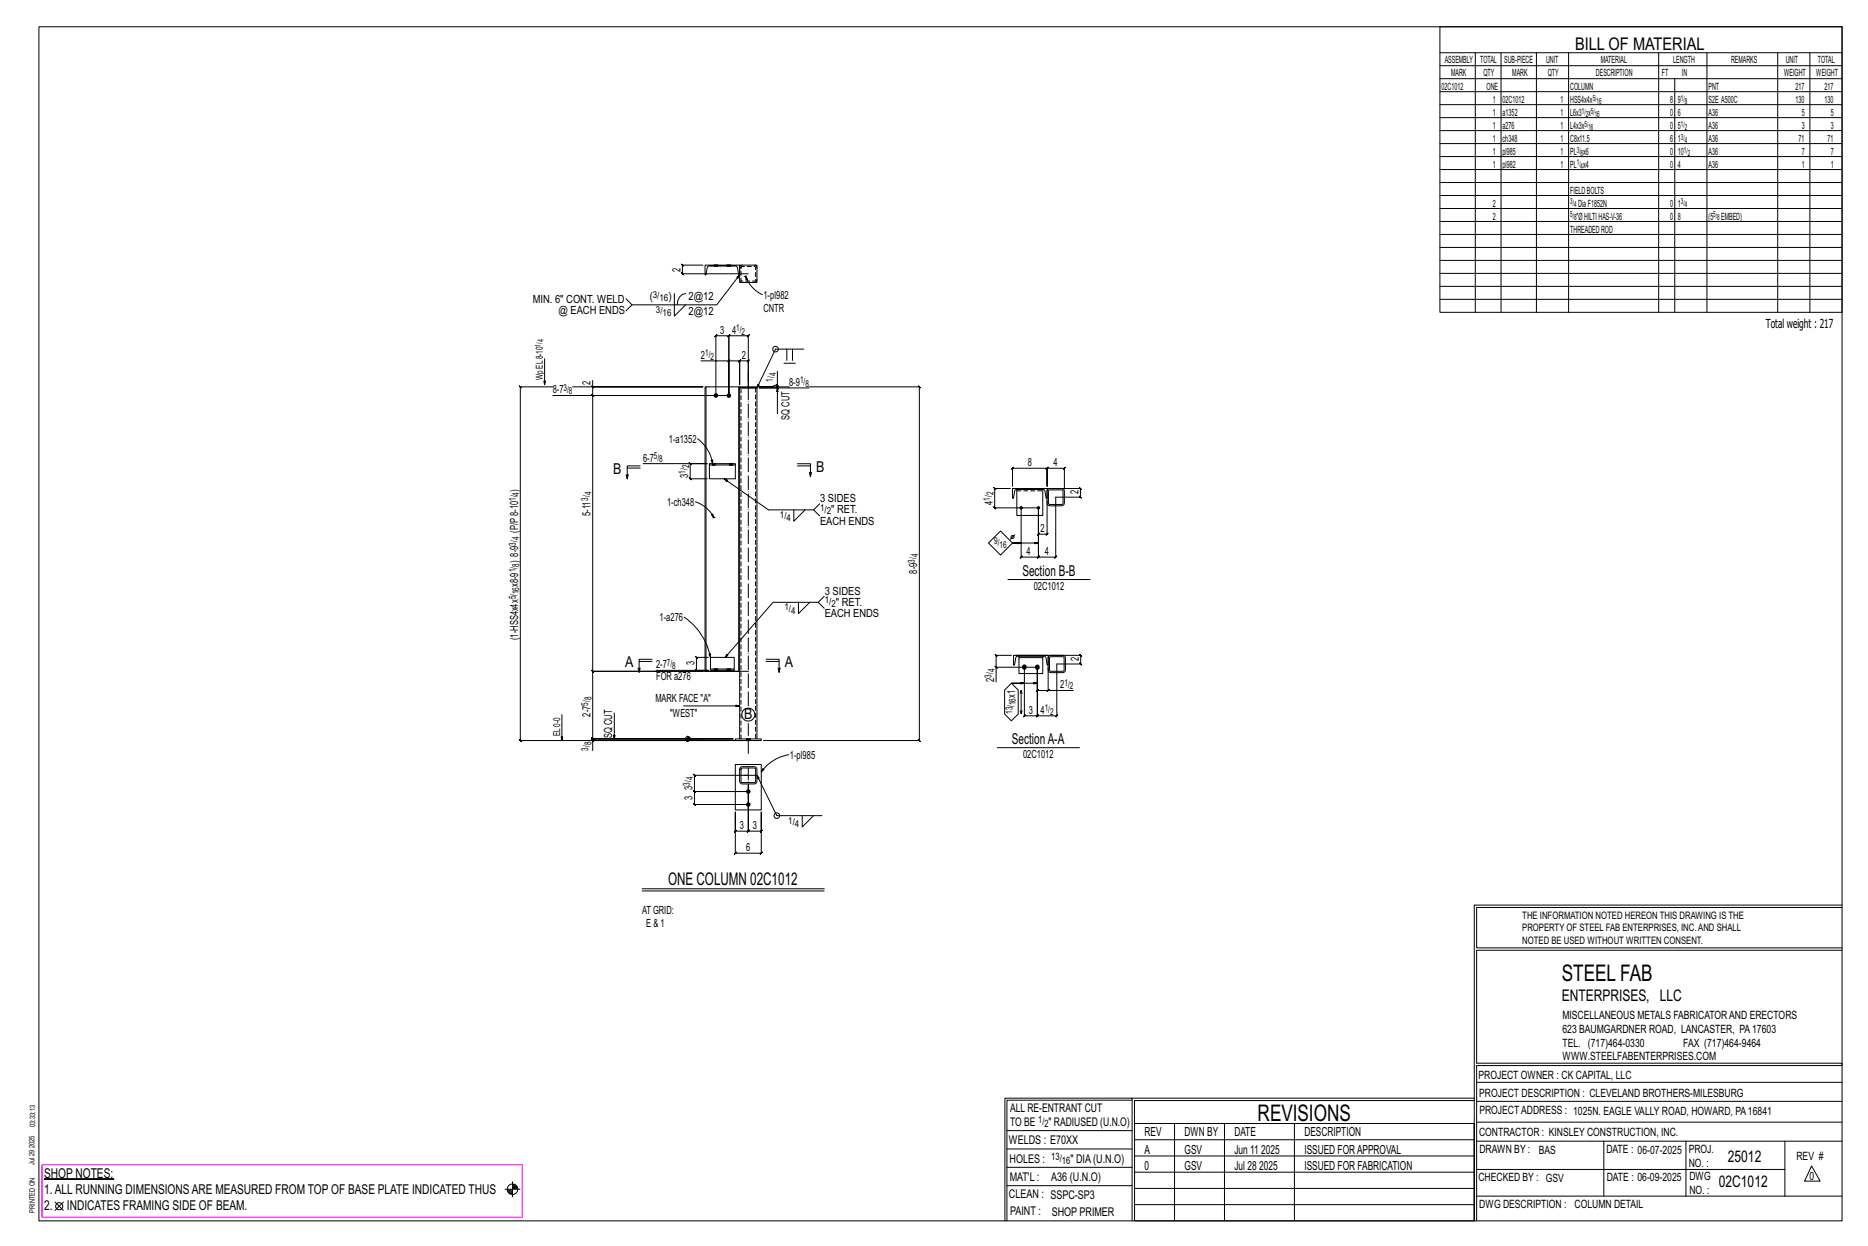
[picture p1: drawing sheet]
<svg xmlns="http://www.w3.org/2000/svg" width="914mm" height="610mm" viewBox="0 0 914 610" stroke-linecap="round" stroke-linejoin="round" font-family="sans-serif">
<g fill="#000" stroke="#000" stroke-width=".49">
<path d="M22 577h34z"/>
<circle cx="350" cy="193" r=".9"/>
<circle cx="357" cy="194" r=".9"/>
<circle cx="500" cy="248" r=".6"/>
<circle cx="508" cy="248" r=".6"/>
<circle cx="501" cy="326" r="1"/>
<circle cx="508" cy="326" r="1"/>
<circle cx="366" cy="394" r=".9"/>
<circle cx="366" cy="387" r=".9"/>
</g>
<g fill="none" stroke="#000" stroke-width=".49">
<path d="M19 13h883v584h-883zM705 13h197v140h-197zM705 26h197M705 32h197M705 39h197M722 26v127M735 26v127M752 26v127M768 26v127M812 26v127M820 39v114M836 26v127"/>
<path d="M870 26v127M886 26v127M705 45h197M705 51h197M705 58h197M705 64h197M705 70h197M705 77h197M705 83h197M705 89h197M705 96h197M705 102h197"/>
<path d="M705 108h197M705 115h197M344 130h-10v-1l1 1h-1v4v-1l1 1h-1h32M345 130h17v4l-1-3-1-1h-13l-1 4h-1zM350 130h.1M351 130h.1M356 130h.1M358 130h.1M362 130h9v8h-9zM362 134l-11 15h-42l-3-3M365 135l1 2h-1zM365 135a16 16 0 0 0 8 9"/>
<path d="M365 135h-1M366 135h-1M705 121h197M705 127h197M705 134h197M309 149l-3 3M330 144v11l6-6M336 144a5 5 0 0 0-5 5M705 140h197M705 146h197M267 176v12M343 177h14v17v-30l-1 1 1-1h-7h1l-1 1v-1v29"/>
<path d="M357 177h5l1-1-1 1v11v-11l1-1-1 1h4l1-1-1 1v12v-25h1l-1 1v-1h-9l-1 1 1-1v29h-67l1 1-1-1v-4M357 176l-1 1zM384 178h5M385 171v5M388 171v5M393 171h-13l-9 19v-2h1l-1 2v172M271 193h86h-67l1 1-1-1v135l1 1-1-1h76M271 189h-16h-1l1 1v-1v173h-1l1 1v-1h111M290 189l1 1zM290 186v3h54h-64M346 189h-1v139h1M362 189h-16v139h16"/>
<path d="M362 189h9v1h-9zM362 189v139M362 190v172M363 190h6M380 188l1 1zM381 182v7h-2h-1h-6h14M381 189v1l-1-1 1 1h-9h24M381 190v12M396 189h54l1 1-1-1v173l1 1-1-1h-76M341 215a19 19 0 0 1 8 12M307 232v2M307 229h6"/>
<path d="M313 228h-6v6l1-2M315 227h31h-8l-1-1 1 1v7h-1l1 1v-1h8M347 227h13h-13zM347 227v7h13v-7M348 225h1v2zM349 227h.1M349 227v1M350 227h.1M350 227v1M354 234l22 15h22l3-2M357 227h.1M357 227v1"/>
<path d="M358 227h.1M358 227v1M390 227h7v6v-2M390 228h7M396 231l1 2M495 239h-8h-1l1 1v-1v9h-1l1 1v-1h21v13v1l1-1h-1h5l-1 1 1-1v-16M496 239h17v5h-1l-1-4v-1l-14 1-1 4zM496 238v-9l-1 1 1-1h17l-1 1 1-1v9v-9l-1 1 1-1h8v1l1-1h-1v10M497 239h32h-1l1 1v-1v4h-1l1 1v-1h-12v30v-1l-1 1h1h-9l1-1-1 1v-25v25l1-1-1 1h-8v-1l-1 1h1v-25M498 239v13h12v-13M513 239h8v8h-8zM513 240h7v7h-7z"/>
<path d="M340 246a16 16 0 0 1 9 7M348 252l1-1v2zM349 253h.1M350 253h-1M389 249v6l5-6M398 249l3 3M490 260l6 6-6 6-6-6zM497 262l-2 2M500 266h-4h12M391 295v5l5-5M401 295l2 3M403 292l-2 3h-23l-23 27"/>
<path d="M493 284h41M335 302a31 31 0 0 1 13 20M347 320h1v2zM312 327l1 2M313 324h6M319 323h-6v6v-2M344 328h-54l1 1-1-1v34v-1l1 1h-1h69h-69v-1l1 1h-1M347 322h-6l-1-1 1 1v6l-1-1 1 1h6h-26M348 327h11v1h-11zM348 322h11v5M348 322v5M375 323h6v6l1-2"/>
<path d="M375 324h6M381 327v2M487 326l1 1zM492 338l3-4 3 4v11l-3 4-3-4zM495 321h-7l-1-1 1 1v5M496 321h17v4l-1-3-1-1h-13l-1 4h-1zM497 321h32v-1l1 1h-1v4v-1l1 1h-1h-12v25h1l-1 1v-1h-9l-1 1 1-1v-24M499 321v1h11v-1M499 322v8h11v-8M499 339l1-1v1M500 338v11v-1M501 326v24v1l1-1h-1h7l-1 1 1-1v-24"/>
<path d="M501 334h-6h13M508 326h-20v8M508 326v12h-1l1-1v1h5M513 326v12h12M513 321h8v8h-8zM514 337l-1 1zM514 321h7v7h-7zM275 350v12M301 349v13M335 345h27M499 348l1 1M290 362l1 1z"/>
<path d="M335 362h9M336 362h1M336 363h1M337 360v3M337 361h1M337 361h.1M337 360h.1M359 362h-69v5M360 362h13h-13zM360 374h13v22h-13zM362 375h8v8h-8zM363 376h7v7h-7z"/>
<path d="M365 361v1M365 362h.1M366 379h-26h-1l1 1v-1v8h-1l1 1v-1h26h-26h-1l1 1v-1v7l-1-1 1 1h26M367 361v1M367 362h.1M371 379l9 20h22M373 376h1l-1 2zM386 369a21 21 0 0 0-13 9M488 366h40M366 384v23l1-1-1 1h7h-1l1-1v1v-10v20l-1 1 1-1h-13l-1 1 1-1v-20v10h-1l1-1v1h6l1-1-1 1zM393 399v6l5-6M314 435h89"/>
<path d="M314 436h89M722 443v154M722 443h180M902 444h-179v20h179M902 465h-179v55h179v1h-179v76M554 538h-61v59M554 537h168M722 538h-167v13M723 539h179M723 530h179M493 553h61M555 550h167v47h-167z"/>
<path d="M555 558h167M575 550v47M599 550v47M634 550v47M723 549h179M723 558h179M785 558v27M825 558v27M874 558v27M251 578v8M251 580h1M493 571h61"/>
<path d="M493 562h61M555 573h167M555 566h167M723 572h151M887 570l4 8h-8zM27 588l4 4M31 588l-4 4M247 582h8M248 582h3M248 583h3M249 583h2M249 584h2"/>
<path d="M251 581h2M251 580h2M492 597v-60h62v60M493 580h61M555 589h167M555 581h167M723 585h179"/>
<circle cx="380" cy="171" r="1.4"/>
<circle cx="496" cy="263" r=".7"/>
<circle cx="366" cy="350" r="3"/>
<circle cx="337" cy="362" r="1.2"/>
<circle cx="380" cy="399" r="1.4"/>
<circle cx="29" cy="590" r="1.8"/>
<circle cx="251" cy="582" r="2.6"/>
</g>
<path d="M21 570h235v26h-235z" fill="none" stroke="#f0f" stroke-width=".5"/>
<g fill="none" stroke="#000" stroke-width=".49" stroke-dasharray="2 1.4">
<path d="M350 130h.1M350 130h1M351 130h.1M356 130h.1M356 130h1zM357 130h.1M357 130h1M358 130h.1M362 137l1 1M363 131h-1M363 131h7v6h-7zM363 130l-1 1h1"/>
<path d="M369 138l2-1M371 131l-2-1M370 190v172M349 227h.1M349 228h.1M349 228v-1M349 227v1zM349 228l1-1M349 227h1M350 228v-1M350 227h.1M350 228h.1"/>
<path d="M357 227h.1M357 228h.1M357 228v-1M358 227v1zM358 228v-1M358 227h.1M358 228h.1M498 240h12M350 328v-1M351 328v-1M351 327l-1 1 1-1M351 327v1z"/>
<path d="M351 328h.1M356 328v-1M357 328v-1M357 328l1-1M357 327v1v-1M358 327v1zM358 328h-1M362 376h1zM363 362v-172M365 361h1M365 362h.1M366 362h-1"/>
<path d="M366 362v-1M366 361v1zM366 362l1-1M366 361h1M367 362v-1M367 362h.1"/>
</g>
<path d="M366 345v-163M366 369v-15" fill="none" stroke="#000" stroke-width=".49" stroke-dasharray="6.8 1 0 1"/>
<path d="M366 376v7M370 379h-7" fill="none" stroke="#000" stroke-width=".49" stroke-dasharray="5.8 1 1 1"/>
<g font-size="11.2">
<text x="764" y="480">STEEL FAB</text>
<text x="616" y="548">REVISIONS</text>
</g>
<g font-size="8.6">
<text x="771" y="24">BILL OF MATERIAL</text>
<text x="327" y="433">ONE COLUMN 02C1012</text>
</g>
<g font-size="7.9">
<text x="765" y="490">ENTERPRISES, LLC</text>
<text x="846" y="569">25012</text>
<text x="841" y="581">02C1012</text>
</g>
<g font-size="7.3">
<text x="300" y="232">B</text>
<text x="399" y="231">B</text>
<text x="500" y="282">Section B-B</text>
<text x="306" y="326">A</text>
<text x="384" y="326">A</text>
<text x="364" y="352">B</text>
<text x="495" y="364">SectionA-A</text>
</g>
<g font-size="6.6">
<text x="22" y="576">SHOP NOTES:</text>
<text x="22" y="584">1.ALL RUNNING DIMENSIONSARE MEASURED FROM TOP OF BASE PLATE INDICATED THUS</text>
<text x="22" y="592">2.</text>
<text x="33" y="592">INDICATES FRAMING SIDE OF BEAM.</text>
</g>
<g font-size="6.1">
<text x="864" y="161">Total weight : 217</text>
<text x="560" y="556">REV</text>
<text x="580" y="556">DWN BY</text>
<text x="604" y="556">DATE</text>
<text x="639" y="556">DESCRIPTION</text>
<text x="560" y="564">A</text>
<text x="580" y="564">GSV</text>
<text x="604" y="564">Jun 11</text>
<text x="617" y="564">2025</text>
<text x="639" y="564">ISSUED FORAPPROVAL</text>
<text x="560" y="572">0</text>
<text x="580" y="572">GSV</text>
<text x="604" y="572">Jul 28</text>
<text x="616" y="572">2025</text>
<text x="639" y="572">ISSUED FOR FABRICATION</text>
</g>
<g font-size="5.9">
<text x="494" y="560">WELDS : E70XX</text>
<text x="494" y="569">HOLES :</text>
<text x="524" y="569">&quot; DIA(U.N.O)</text>
<text x="494" y="578">MAT'L :</text>
<text x="515" y="578">A36 (U.N.O)</text>
<text x="494" y="586">CLEAN : SSPC-SP3</text>
<text x="495" y="595">PAINT :</text>
<text x="515" y="595">SHOP PRIMER</text>
</g>
<g font-size="5.8">
<text x="494" y="544">ALL RE-ENTRANT CUT</text>
<text x="494" y="551">TO BE</text>
<text x="513" y="551">&quot; RADIUSED (U.N.O)</text>
</g>
<g font-size="5.6">
<text x="765" y="499">MISCELLANEOUS METALS FABRICATORAND ERECTORS</text>
<text x="765" y="505">623 BAUMGARDNER ROAD, LANCASTER, PA17603</text>
<text x="765" y="512">TEL. (717)464-0330</text>
<text x="824" y="512">FAX (717)464-9464</text>
<text x="765" y="519">WWW.STEELFABENTERPRISES.COM</text>
<text x="724" y="528">PROJECT OWNER : CK CAPITAL, LLC</text>
<text x="724" y="537">PROJECT DESCRIPTION : CLEVELAND BROTHERS-MILESBURG</text>
<text x="724" y="545">PROJECTADDRESS : 1025N. EAGLE VALLY ROAD, HOWARD, PA16841</text>
<text x="724" y="556">CONTRACTOR : KINSLEY CONSTRUCTION, INC.</text>
<text x="724" y="564">DRAWN BY :</text>
<text x="753" y="564">BAS</text>
<text x="786" y="564">DATE : 06-07-2025</text>
<text x="827" y="564">PROJ.</text>
<text x="879" y="568">REV #</text>
<text x="827" y="571">NO. :</text>
<text x="724" y="578">CHECKED BY : GSV</text>
<text x="787" y="578">DATE : 06-09-2025</text>
<text x="827" y="578">DWG</text>
<text x="886" y="578">0</text>
<text x="827" y="584">NO. :</text>
<text x="724" y="591">DWG DESCRIPTION : COLUMN DETAIL</text>
</g>
<g font-size="5.5">
<text x="333" y="133" transform="rotate(-90 333 133)">2</text>
<text x="261" y="148">MIN. 6&quot; CONT. WELD</text>
<text x="318" y="147">(</text>
<text x="327" y="147">)</text>
<text x="337" y="147">2@12</text>
<text x="374" y="146">1-pl982</text>
<text x="273" y="154">@ EACH ENDS</text>
<text x="337" y="154">2@12</text>
<text x="374" y="153">CNTR</text>
<text x="353" y="163">3</text>
<text x="358" y="163">4</text>
<text x="343" y="176">2</text>
<text x="363" y="176">2</text>
<text x="289" y="188" transform="rotate(-90 289 188)">2</text>
<text x="386" y="189">8-9</text>
<text x="271" y="193">8-7</text>
<text x="386" y="205" transform="rotate(-90 386 205)">SQ CUT</text>
<text x="327" y="217">1-a1352</text>
<text x="315" y="226">6-7</text>
<text x="337" y="234" transform="rotate(-90 337 234)">3</text>
<text x="503" y="228">8</text>
<text x="516" y="228">4</text>
<text x="254" y="241" transform="rotate(-90 254 241)">)</text>
<text x="401" y="246">3 SIDES</text>
<text x="528" y="242" transform="rotate(-90 528 242)">2</text>
<text x="327" y="247">1-ch348</text>
<text x="407" y="251">&quot; RET.</text>
<text x="486" y="247" transform="rotate(-90 486 247)">4</text>
<text x="289" y="252" transform="rotate(-90 289 252)">5-11</text>
<text x="401" y="257">EACH ENDS</text>
<text x="254" y="261" transform="rotate(-90 254 261)">(P/P8-10</text>
<text x="509" y="260">2</text>
<text x="254" y="276" transform="rotate(-90 254 276)">) 8-9</text>
<text x="502" y="272">4</text>
<text x="512" y="272">4</text>
<text x="449" y="281" transform="rotate(-90 449 281)">8-9</text>
<text x="254" y="287" transform="rotate(-90 254 287)">x8-9</text>
<text x="404" y="291">3 SIDES</text>
<text x="506" y="288">02C1012</text>
<text x="409" y="296">&quot; RET.</text>
<text x="323" y="304">1-a276</text>
<text x="404" y="302">EACH ENDS</text>
<text x="254" y="313" transform="rotate(-90 254 313)">(1-HSS4x4x</text>
<text x="528" y="324" transform="rotate(-90 528 324)">2</text>
<text x="321" y="327">2-7</text>
<text x="340" y="326" transform="rotate(-90 340 326)">3</text>
<text x="321" y="333">FOR a276</text>
<text x="487" y="334" transform="rotate(-90 487 334)">2</text>
<text x="497" y="342" transform="rotate(-90 497 342)">x1</text>
<text x="519" y="337">2</text>
<text x="321" y="343">MARK FACE &quot;A&quot;</text>
<text x="289" y="351" transform="rotate(-90 289 351)">2-7</text>
<text x="328" y="351">&quot;WEST&quot;</text>
<text x="504" y="349">3</text>
<text x="509" y="349">4</text>
<text x="300" y="361" transform="rotate(-90 300 361)">SQ CUT</text>
<text x="387" y="371">1-pl985</text>
<text x="501" y="371">02C1012</text>
<text x="339" y="386" transform="rotate(-90 339 386)">3</text>
<text x="339" y="391" transform="rotate(-90 339 391)">3</text>
<text x="362" y="406">3</text>
<text x="368" y="406">3</text>
<text x="365" y="416">6</text>
<text x="314" y="447">AT GRID:</text>
<text x="316" y="454">E &amp; 1</text>
</g>
<g font-size="5">
<text x="745" y="450">THE INFORMATION NOTED HEREON THIS DRAWING IS THE</text>
<text x="745" y="456">PROPERTY OF STEEL FAB ENTERPRISES, INC.AND SHALL</text>
<text x="745" y="462">NOTED BE USED WITHOUT WRITTEN CONSENT.</text>
<text x="508" y="550">1/</text>
<text x="511" y="551">2</text>
<text x="515" y="568">13/</text>
<text x="520" y="570">16</text>
</g>
<g font-size="4.9">
<text x="707" y="31">ASSEMBLY</text>
<text x="725" y="31">TOTAL</text>
<text x="736" y="31">SUB-PIECE</text>
<text x="757" y="31">UNIT</text>
<text x="784" y="31">MATERIAL</text>
<text x="819" y="31">LENGTH</text>
<text x="847" y="31">REMARKS</text>
<text x="874" y="31">UNIT</text>
<text x="890" y="31">TOTAL</text>
<text x="710" y="37">MARK</text>
<text x="726" y="37">QTY</text>
<text x="740" y="37">MARK</text>
<text x="758" y="37">QTY</text>
<text x="781" y="37">DESCRIPTION</text>
<text x="814" y="37">FT</text>
<text x="823" y="37">IN</text>
<text x="873" y="37">WEIGHT</text>
<text x="889" y="37">WEIGHT</text>
<text x="706" y="44">02C1012</text>
<text x="728" y="44">ONE</text>
<text x="769" y="44">COLUMN</text>
<text x="836" y="44">PNT</text>
<text x="879" y="44">217</text>
<text x="893" y="44">217</text>
<text x="731" y="50">1</text>
<text x="736" y="50">02C1012</text>
<text x="764" y="50">1</text>
<text x="769" y="50">HSS4x4x</text>
<text x="818" y="50">8</text>
<text x="821" y="50">9</text>
<text x="836" y="50">S2E A500C</text>
<text x="879" y="50">130</text>
<text x="893" y="50">130</text>
<text x="731" y="57">1</text>
<text x="736" y="57">a1352</text>
<text x="764" y="57">1</text>
<text x="769" y="57">L6x3 x</text>
<text x="818" y="57">0</text>
<text x="821" y="57">6</text>
<text x="836" y="57">A36</text>
<text x="882" y="57">5</text>
<text x="896" y="57">5</text>
<text x="731" y="63">1</text>
<text x="736" y="63">a276</text>
<text x="764" y="63">1</text>
<text x="769" y="63">L4x3x</text>
<text x="818" y="63">0</text>
<text x="821" y="63">5</text>
<text x="836" y="63">A36</text>
<text x="882" y="63">3</text>
<text x="896" y="63">3</text>
<text x="731" y="69">1</text>
<text x="736" y="69">ch348</text>
<text x="764" y="69">1</text>
<text x="769" y="69">C8x11.5</text>
<text x="818" y="69">6</text>
<text x="821" y="69">1</text>
<text x="836" y="69">A36</text>
<text x="880" y="69">71</text>
<text x="895" y="69">71</text>
<text x="731" y="76">1</text>
<text x="736" y="76">pl985</text>
<text x="764" y="76">1</text>
<text x="769" y="76">PL x6</text>
<text x="818" y="76">0</text>
<text x="821" y="76">10</text>
<text x="836" y="76">A36</text>
<text x="882" y="76">7</text>
<text x="896" y="76">7</text>
<text x="731" y="82">1</text>
<text x="736" y="82">pl982</text>
<text x="764" y="82">1</text>
<text x="769" y="82">PL x4</text>
<text x="818" y="82">0</text>
<text x="821" y="82">4</text>
<text x="836" y="82">A36</text>
<text x="882" y="82">1</text>
<text x="896" y="82">1</text>
<text x="769" y="95">FIELDBOLTS</text>
<text x="731" y="101">2</text>
<text x="772" y="101">DiaF1852N</text>
<text x="818" y="101">0</text>
<text x="821" y="101">1</text>
<text x="731" y="107">2</text>
<text x="772" y="107">&quot;ØHILTIHAS-V-36</text>
<text x="818" y="107">0</text>
<text x="821" y="107">8</text>
<text x="836" y="107">(5</text>
<text x="843" y="107">EMBED)</text>
<text x="769" y="114">THREADEDROD</text>
</g>
<g font-size="4.7">
<text x="320" y="146">3/</text>
<text x="323" y="147">16</text>
<text x="321" y="153">3/</text>
<text x="324" y="155">16</text>
<text x="360" y="162">1/</text>
<text x="363" y="164">2</text>
<text x="345" y="174">1/</text>
<text x="348" y="176">2</text>
<text x="380" y="184" transform="rotate(-90 380 184)">4</text>
<text x="266" y="186" transform="rotate(-90 266 186)">Wp EL8-10</text>
<text x="276" y="191">3/</text>
<text x="378" y="187" transform="rotate(-90 378 187)">1/</text>
<text x="392" y="188">1/</text>
<text x="394" y="189">8</text>
<text x="279" y="193">8</text>
<text x="320" y="225">5/</text>
<text x="323" y="226">8</text>
<text x="336" y="232" transform="rotate(-90 336 232)">1/</text>
<text x="337" y="229" transform="rotate(-90 337 229)">2</text>
<text x="252" y="245" transform="rotate(-90 252 245)">1/</text>
<text x="254" y="242" transform="rotate(-90 254 242)">4</text>
<text x="288" y="245" transform="rotate(-90 288 245)">3/</text>
<text x="290" y="242" transform="rotate(-90 290 242)">4</text>
<text x="485" y="245" transform="rotate(-90 485 245)">1/</text>
<text x="486" y="242" transform="rotate(-90 486 242)">2</text>
<text x="401" y="250">1/</text>
<text x="405" y="252">2</text>
<text x="382" y="253">1/</text>
<text x="385" y="255">4</text>
<text x="252" y="267" transform="rotate(-90 252 267)">3/</text>
<text x="254" y="264" transform="rotate(-90 254 264)">4</text>
<text x="487" y="266">9/</text>
<text x="489" y="268">16</text>
<text x="448" y="275" transform="rotate(-90 448 275)">3/</text>
<text x="449" y="273" transform="rotate(-90 449 273)">4</text>
<text x="252" y="280" transform="rotate(-90 252 280)">1/</text>
<text x="254" y="277" transform="rotate(-90 254 277)">8</text>
<text x="252" y="293" transform="rotate(-90 252 293)">5/</text>
<text x="254" y="291" transform="rotate(-90 254 291)">16</text>
<text x="384" y="299">1/</text>
<text x="404" y="295">1/</text>
<text x="407" y="297">2</text>
<text x="387" y="300">4</text>
<text x="326" y="326">7/</text>
<text x="329" y="327">8</text>
<text x="487" y="329" transform="rotate(-90 487 329)">4</text>
<text x="485" y="332" transform="rotate(-90 485 332)">3/</text>
<text x="521" y="336">1/</text>
<text x="524" y="337">2</text>
<text x="288" y="345" transform="rotate(-90 288 345)">5/</text>
<text x="290" y="343" transform="rotate(-90 290 343)">8</text>
<text x="497" y="345" transform="rotate(-90 497 345)">16</text>
<text x="511" y="348">1/</text>
<text x="496" y="349" transform="rotate(-90 496 349)">13/</text>
<text x="514" y="350">2</text>
<text x="274" y="360" transform="rotate(-90 274 360)">EL0-0</text>
<text x="290" y="365" transform="rotate(-90 290 365)">8</text>
<text x="288" y="367" transform="rotate(-90 288 367)">3/</text>
<text x="339" y="382" transform="rotate(-90 339 382)">4</text>
<text x="338" y="384" transform="rotate(-90 338 384)">3/</text>
<text x="386" y="403">1/</text>
<text x="389" y="405">4</text>
</g>
<g font-size="4.2">
<text x="780" y="49">5/</text>
<text x="781" y="51">16</text>
<text x="823" y="49">1/</text>
<text x="825" y="51">8</text>
<text x="774" y="56">1/ 5/</text>
<text x="776" y="57">2</text>
<text x="781" y="57">16</text>
<text x="776" y="62">5/</text>
<text x="778" y="63">16</text>
<text x="823" y="62">1/</text>
<text x="825" y="63">2</text>
<text x="823" y="68">3/</text>
<text x="825" y="70">4</text>
<text x="772" y="75">3/</text>
<text x="774" y="76">8</text>
<text x="824" y="75">1/</text>
<text x="826" y="76">2</text>
<text x="772" y="81">1/</text>
<text x="774" y="82">4</text>
<text x="769" y="100">3/</text>
<text x="770" y="101">4</text>
<text x="823" y="100">3/</text>
<text x="825" y="101">4</text>
<text x="769" y="106">5/</text>
<text x="770" y="108">8</text>
<text x="839" y="106">5/</text>
<text x="841" y="108">8</text>
</g>
<g font-size="4">
<text x="266" y="167" transform="rotate(-90 266 167)">4</text>
<text x="265" y="170" transform="rotate(-90 265 170)">1/</text>
</g>
<g font-size="3.7">
<text x="17" y="551" transform="rotate(-90 17 551)">03:33:13</text>
<text x="17" y="562" transform="rotate(-90 17 562)">2025</text>
<text x="17" y="570" transform="rotate(-90 17 570)">Jul 29</text>
<text x="17" y="593" transform="rotate(-90 17 593)">PRINTED ON</text>
</g>
</svg>
